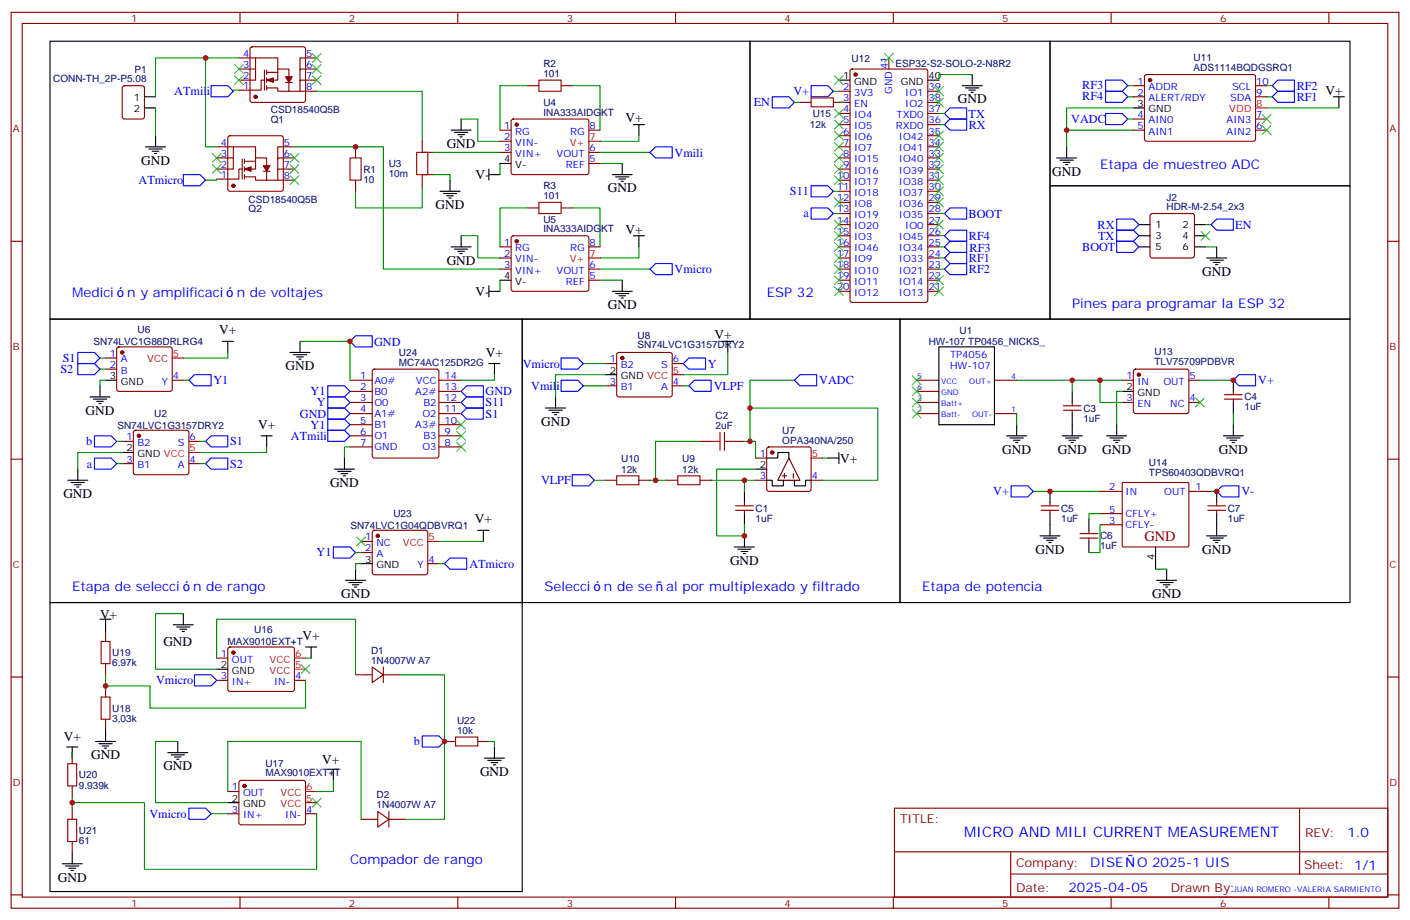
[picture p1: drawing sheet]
<svg xmlns="http://www.w3.org/2000/svg" width="448mm" height="292mm" viewBox="0 0 448 292" stroke-linecap="round" stroke-linejoin="round" font-family="sans-serif">
<g fill="none" stroke="#870000" stroke-width=".35">
<path d="M3.5 3.9h440.6v284.4h-440.6zM7.1 7.4h433.5v277.3h-433.5zM75.8 18.4h5.3M76.2 3.9v3.5M79.6 15.1l.5-.2h16.2l.5 .2 .2 .5v16.2l-.2 .5-.5 .2h-16.2l-.5-.2-.2-.5v-16.2zM100.5 18.4h-5.3v3.9M145.3 3.9v3.5M214.5 3.9v3.5M282.2 18.4v3.5M283.6 3.9v3.5M352.8 3.9v3.5M421.9 3.9v3.5"/>
<path d="M39 27.4l.5-.2h5.7l.6 .4 .1 9.5-.5 .6-5.9 .1-.6-.5-.1-9.4zM75.8 21.9h5.3M84 25.4h-1.1v3.2h-7.1M84 22.3v6.3M84.7 23h3.5M84.7 22.3v1.4M84.7 24.7v1.4M84.7 27.2v1.4M88.2 21.9v-3.5h-7.1v7h-5.3M90.7 26.1h2.1M91.7 26.1v2.9h-3.5v-1.1h-3.5M91.7 24.4v-2.5h-3.5v3.5h-3.5"/>
<path d="M91.7 29h8.8M100.5 25.4h-5.3v3.6M100.5 21.9h-5.3v3.9M162.5 38l.5-.2h23.3l.5 .2 .2 .5-.1 16.5-.6 .4h-23.6l-.4-.7v-16.2zM167.6 27.2h3.5M178.2 27.2h3.5M254 32.5h3.5M264.6 32.5h5.3M266.3 29h3.6M266.3 36h3.6M266.3 39.5h3.6M270.1 22.1l.5-.2h23.3l.6 .4 .1 73-.5 .6-23.5 .1-.7-.5v-72.9z"/>
<path d="M294.6 29h3.5M294.6 32.5h3.5M294.6 36h3.5M294.6 39.5h3.5M359.8 27.2h3.6M359.8 30.7h3.6M359.8 37.8h3.6M363.6 23.9l.5-.2h34.1l.4 .7v20l-.7 .4h-34.1l-.4-.7v-19.7zM398.6 27.2h3.6M398.6 30.7h3.6M398.6 37.8h3.6M68.8 50.1h5.3"/>
<path d="M68.8 46.6h5.3M72.6 43.3l.4-.2h16.3l.5 .2 .2 .5v16.2l-.3 .5-.4 .2h-16.3l-.5-.2-.2-.5v-16.2zM76.9 53.7h-1.1v3.1h-7M76.9 50.5v6.3M77.6 51.2h3.5M77.6 50.5v1.4M77.6 53v1.4M77.6 55.4v1.4M81.1 50.1v-3.5h-7v7.1h-5.3M83.6 54.4h2.1M84.7 54.4v2.8h-3.6v-1.1h-3.5M84.7 52.6v-2.5h-3.6v3.6h-3.5"/>
<path d="M84.7 57.2h8.8M93.5 53.7h-5.3v3.5M93.5 50.1h-5.3v3.9M93.5 46.6h-5.3v3.9M112.9 46.6v3.5M112.9 57.2v3.5M134.1 44.8v3.6h3.5M137.6 55.4h-3.5v3.5M158.7 48.4h3.6M158.7 41.3h3.6M158.7 44.8h3.6M187 48.4h3.5"/>
<path d="M187 41.3h3.5M187 51.9h3.5M266.3 53.7h3.6M266.3 50.1h3.6M266.3 46.6h3.6M266.3 57.2h3.6M266.3 43.1h3.6M294.6 53.7h3.5M294.6 50.1h3.5M294.6 46.6h3.5M294.6 57.2h3.5M294.6 43.1h3.5"/>
<path d="M359.8 41.3h3.6M398.6 41.3h3.6M3.5 76.6h3.6M158.7 78.4h3.6M162.5 75l.5-.2h23.3l.5 .2 .2 .5-.1 16.5-.6 .5-23.6-.1-.4-.6v-16.3zM167.6 66h3.5M178.2 66h3.5M187 78.4h3.5M266.3 78.4h3.6M266.3 60.7h3.6M266.3 64.2h3.6M266.3 67.8h3.6"/>
<path d="M266.3 71.3h3.6M266.3 74.8h3.6M294.6 78.4h3.5M294.6 60.7h3.5M294.6 64.2h3.5M294.6 67.8h3.5M294.6 71.3h3.5M294.6 74.8h3.5M365.4 68l.4-.2h12.7l.5 .2 .2 .5v12.7l-.2 .5-.5 .2h-12.7l-.5-.3-.2-.4v-12.7zM440.6 76.6h3.5M158.7 81.9h3.6M158.7 85.4h3.6"/>
<path d="M187 85.4h3.5M187 88.9h3.5M266.3 81.9h3.6M266.3 85.4h3.6M266.3 88.9h3.6M266.3 92.5h3.6M294.6 81.9h3.5M294.6 85.4h3.5M294.6 88.9h3.5M294.6 92.5h3.5M33.5 117.2h3.5M33.5 113.6h3.5"/>
<path d="M37.3 110.3l.4-.2h16.3l.5 .2 .2 .5v12.7l-.3 .5-.4 .2h-16.3l-.5-.2-.2-.5v-12.7zM118.4 117.4l.5-.2h19.7l.5 .2 .2 .5v26.8l-.2 .5-.5 .2h-19.7l-.5-.3-.2-.4v-26.8zM192.3 115.4h3.5M196 112.1l.5-.2h16.2l.5 .2 .2 .5v12.7l-.2 .5-.5 .2h-16.2l-.5-.3-.2-.4v-12.7zM213.4 115.4h3.6M360.1 117.4l.4-.2h16.3l.5 .2 .2 .5v12.7l-.3 .5-.4 .2h-16.3l-.5-.3-.2-.4v-12.7zM42.6 136.8l.4-.2h16.3l.5 .2 .2 .5v12.7l-.3 .5-.4 .2h-16.3l-.5-.3-.2-.4v-12.7zM54.7 120.7h3.5M111.1 120.7h7.1M111.1 124.2h7.1M111.1 131.3h7.1M111.1 127.7h7.1"/>
<path d="M111.1 134.8h7.1M111.1 138.3h7.1M139.3 120.7h7.1M139.3 124.2h7.1M139.3 131.3h7.1M139.3 127.7h7.1M139.3 134.8h7.1M139.3 138.3h7.1M192.3 122.4h3.5M213.4 122.4h3.6M291 120.7h7.1M291 124.2h7.1"/>
<path d="M291 131.3h7.1M291 127.7h7.1M315.7 120.7h7.1M315.7 131.3h7.1M337.6 130.2h5.7M337.6 128.8h5.7M340.4 127.7v1.1M340.4 130.2v1.1M356.3 120.7h3.5M356.3 127.7h3.5M377.5 120.7h3.5M377.5 127.7h3.5"/>
<path d="M388.8 126.7h5.6M388.8 125.3h5.6M391.6 124.2v1.1M391.6 126.7v1M3.5 145.7h3.6M38.8 140.1h3.5M38.8 147.1h3.5M60 140.1h3.5M60 147.1h3.5M111.1 141.9h7.1M139.3 141.9h7.1M192.3 152.4h3.5"/>
<path d="M202.8 152.4h3.6M211.7 152.4h3.5M222.2 140.1h3.6M222.2 152.4h3.6M232.8 140.1h3.6M236.4 159.5v1M239.9 145.4h3.5M239.9 152.4h3.5M243.7 142.1l.4-.2h12.7l.5 .2 .2 .5v12.7l-.2 .5-.5 .2h-12.7l-.5-.3-.2-.4v-12.7zM257.5 152.4h3.6M333.4 159.5v1M349.2 156h7.1"/>
<path d="M356.4 153.3l.3-.2 20.6 .1 .2 .3-.1 19.9-.3 .2-20.6-.1-.2-.3zM377.5 156h7M386.3 159.5v1M440.6 145.7h3.5M114.7 171.8h3.5M114.7 175.4h3.5M118.4 168.5l.5-.2h16.2l.5 .2 .2 .5v12.7l-.2 .5-.5 .2h-16.2l-.5-.2-.2-.5v-12.7zM135.8 178.9h3.5M233.5 162h5.7M233.5 160.5h5.7M236.4 162v1M330.6 162h5.6"/>
<path d="M330.6 160.5h5.6M333.4 162v1M342.9 170.8h5.6M342.9 169.4h5.6M345.7 168.3v1.1M345.7 170.8v1M349.2 166.5h7.1M349.2 163h7.1M383.5 162h5.6M383.5 160.5h5.6M386.3 162v1M3.5 214.9h3.6"/>
<path d="M33.5 200.1v3.5M33.5 210.6v3.6M33.5 217.7v3.5M68.8 208.9h3.5M68.8 215.9h3.5M72.6 205.6l.4-.2h20.1l.4 .7-.1 12.9-.6 .5-20-.1-.5-.6v-12.7zM93.5 215.9h3.5M112.9 214.2h5.3M118.2 211.7l3.5 2.5-3.5 2.4zM121.7 214.2h5.3M121.7 211.7v4.9M440.6 214.9h3.5"/>
<path d="M22.9 238.9v3.5M33.5 228.3v3.5M141.1 235.3h3.5M151.7 235.3h3.5M22.9 249.4v3.6M22.9 256.5v3.5M72.3 251.2h3.5M72.3 258.3h3.5M76.1 247.9l.5-.2h20l.4 .7-.1 13-.6 .4-20-.1-.5-.6v-12.7zM97 258.3h3.5M119.9 257.6l3.6 2.4-3.6 2.5zM123.5 257.6v4.9"/>
<path d="M284 256.5h156.6v28.2h-156.6zM412.6 256.5v20.9M22.9 267.1v3.5M114.7 260h5.2M123.5 260h5.3M284 270.4h156.5M320.9 277.4h119.6M320.9 270.4v14.1M3.5 284h3.6M76.2 284.7v3.6M145.3 284.7v3.6M214.5 284.7v3.6"/>
<path d="M283.6 284.7v3.6M352.8 284.7v3.6M421.9 284.7v3.6M440.6 284h3.5"/>
</g>
<g fill="#870000" stroke="#870000" stroke-width=".35">
<path d="M84.7 25.4l2.1-.7v1.4z"/>
<path d="M90.7 24.4h2.1l-1.1 1.7z"/>
<path d="M77.6 53.7l2.1-.7v1.4z"/>
<path d="M83.6 52.6h2.1l-1 1.8z"/>
<circle cx="81.1" cy="30.7" r=".53"/>
<circle cx="74.1" cy="58.9" r=".53"/>
<circle cx="164" cy="39.5" r=".53"/>
<circle cx="164" cy="76.6" r=".53"/>
<circle cx="38.8" cy="111.9" r=".53"/>
<circle cx="197.6" cy="113.6" r=".53"/>
<circle cx="44.1" cy="138.3" r=".53"/>
<circle cx="245.2" cy="143.6" r=".53"/>
<circle cx="365.1" cy="25.4" r=".53"/>
<circle cx="271.6" cy="23.7" r=".53"/>
<circle cx="361.6" cy="118.9" r=".53"/>
<circle cx="74.1" cy="207.1" r=".53"/>
<circle cx="77.6" cy="249.4" r=".53"/>
<circle cx="119.9" cy="170.1" r=".53"/>
</g>
<g fill="none" stroke="#a10000" stroke-width=".35">
<path d="M171.1 25.4h7.1v3.6h-7.1zM257.5 31.1h7.1v2.8h-7.1zM111.1 50.1h3.6v7.1h-3.6zM132.3 48.4h3.5v7h-3.5zM171.1 64.2h7.1v3.6h-7.1zM228.6 137.3v5.6M230 137.3v5.6M195.8 151h7v2.8h-7zM215.2 151h7v2.8h-7zM225.8 140.1h2.8M230 140.1h2.8M32.1 203.6h2.8v7h-2.8z"/>
<path d="M32.1 221.2h2.8v7.1h-2.8zM144.6 233.9h7.1v2.8h-7.1zM21.5 242.4h2.8v7h-2.8zM21.5 260h2.8v7.1h-2.8z"/>
</g>
<g fill="none" stroke="#008700" stroke-width=".35">
<path d="M65.3 18.4h-15.9v12.3M75.8 18.4h-10.5v28.2h3.5M49.4 34.3v8.8M75.8 28.6h-1.7v.4M100.5 29h33.6v15.8M146.4 37.8h5.3v7h7M167.6 27.2h-8.9v14.1M181.7 27.2h8.8v14.1M252.2 32.5h1.8M264.6 29h1.7M266.3 32.5h1.8M298.1 36h1.8"/>
<path d="M298.1 39.5h1.8M308.7 23.7h-10.6v1.7M358.1 37.8h1.7M358.1 30.7h1.7M358.1 27.2h1.7M359.8 34.3h-21.1v12.3M402.2 30.7h1.7M402.2 27.2h1.7M402.2 34.3h22.9M68.8 56.8v.4h-3.5M93.5 46.6h28.2v38.8h37M134.1 58.9v7.1h-21.2v-5.3"/>
<path d="M137.6 55.4h5.3v1.8M137.6 48.4h21.1M158.7 51.9v3.5M190.5 48.4h15.9M190.5 51.9h7.1M202.8 43.1v1.7h-12.3M338.7 41.3h21.1M146.4 74.8h5.3v7.1h7M167.6 66h-8.9v12.4M181.7 66h8.8v12.4M202.8 78.4v3.5h-12.3M264.6 67.8h1.7"/>
<path d="M264.6 60.7h1.7M298.1 78.4h1.8M298.1 74.8h1.8M298.1 67.8h1.8M382.8 78.4h3.5M382.8 71.3h1.7M158.7 88.9v3.6M190.5 88.9h7.1M190.5 85.4h15.9M298.1 85.4h1.8M298.1 81.9h1.8M31.7 117.2h1.8"/>
<path d="M31.7 113.6h1.8M72.3 111.9v1.7h-14.1M95.2 108.3h15.9v12.4M157 118.9v1.8h-10.6M185.2 115.4h7.1M192.3 118.9h-15.9v7.1M231.1 111.9v7h-14.1M33.5 120.7h-1.8v1.7M58.2 120.7h1.8M185.2 122.4h7.1M217 122.4h1.7M252.2 120.7h-14.1v8.8"/>
<path d="M322.8 120.7h17.6M322.8 131.3v3.5M349.2 120.7h-8.8v3.5M356.3 120.7h-7.1v7h7.1M356.3 124.2h-1.8v10.6M381 120.7h10.6M391.6 131.3v3.5M37 147.1h1.8M37 140.1h1.8M38.8 143.6h-14.1v5.3M63.5 147.1h1.8M63.5 140.1h1.8"/>
<path d="M84.7 141.9v1.7h-21.2M111.1 141.9h-1.7v3.5M188.7 152.4h3.6M206.4 152.4h5.3M222.2 140.1h-14.1v12.3M225.8 152.4h14.1M236.4 140.1h3.5v5.3M236.4 152.4v3.6M238.1 140.1v-10.6h40.6v22.9h-17.6M239.9 148.9h-12.4v21.2h8.9v-3.6M261.1 145.4h1.7M328.1 156h21.1"/>
<path d="M384.5 156h1.8M112.9 175.4h1.8M114.7 178.9h-1.8v1.8M139.3 178.9h1.8M139.3 171.8h14.2M349.2 163h-3.5v1.8M349.2 166.5v8.9h-3.5M58.2 194.8h-8.8v17.6h19.4M366.9 180.7h3.5M33.5 214.2v3.5h14.1v7.1h49.4v-8.9M68.8 208.9v-12.4h44.1v17.7M97 208.9h1.8"/>
<path d="M127 214.2h14.1v45.8h-12.3M22.9 238.9v1.7M56.4 235.3h-7v19.4h22.9M155.2 235.3h1.8v1.8M22.9 254.7h23v21.2h54.6v-17.6M22.9 253v3.5M67 258.3h5.3M72.3 251.2v-15.9h42.4v24.7M105.8 247.7v3.5h-5.3"/>
</g>
<g fill="none" stroke="#000" stroke-width=".35">
<path d="M15.9 13.1h222.2v88.2h-222.2zM238.1 13.1h95.3v88.2h-95.3zM333.4 13.1h95.2v45.8h-95.2zM45.9 30.7h3.5M45.9 34.3h3.5M146.4 37.8v3.5M201.1 39.5h3.5M202.8 39.5v3.6M266.3 25.4h3.6M294.6 25.4h3.5M305.5 27.2h6.4M306.6 27.9h4.2"/>
<path d="M307.6 28.6h2.1M308.3 29.3h.7M308.7 23.7v3.5M359.8 34.3h3.6M423.3 30.7h3.6M425.1 30.7v3.6M46.2 46.6h6.4M47.3 47.3h4.2M48.3 48h2.1M49 48.7h.7M49.4 43.1v3.5M142.9 57.2v3.5"/>
<path d="M143.2 41.3h6.4M144.3 42h4.2M145.3 42.7h2.2M146 43.4h.8M155.2 55.4h3.5M155.2 53.7v3.5M158.7 51.9h3.6M194.4 55.4h6.3M195.4 56.1h4.3M196.5 56.8h2.1M197.2 57.5h.7M197.6 51.9v3.5"/>
<path d="M333.4 58.9h95.2v42.4h-95.2zM335.5 50.1h6.3M336.5 50.8h4.3M337.6 51.5h2.1M338.3 52.2h.7M338.7 46.6v3.5M139.7 60.7h6.3M140.8 61.4h4.2M141.8 62.1h2.1M142.5 62.8h.7M143.2 78.4h6.4M144.3 79.1h4.2"/>
<path d="M145.3 79.8h2.2M146.4 74.8v3.6M201.1 74.8h3.5M202.8 74.8v3.6M361.6 78.4h3.5M361.6 74.8h3.5M361.6 71.3h3.5M379.2 78.4h3.6M379.2 74.8h3.6M379.2 71.3h3.6M386.3 78.4v3.5M146 80.5h.8"/>
<path d="M155.2 92.5h3.5M155.2 90.7v3.5M158.7 88.9h3.6M194.4 92.5h6.3M195.4 93.2h4.3M196.5 93.9h2.1M197.2 94.6h.7M197.6 88.9v3.6M383.1 81.9h6.4M384.2 82.6h4.2M385.2 83.3h2.1M385.9 84h.7"/>
<path d="M15.9 101.3h149.9v89.9h-149.9zM70.6 108.3h3.5M72.3 108.3v3.6M92.1 111.9h6.3M93.1 112.6h4.3M94.2 113.3h2.1M94.9 114h.7M95.2 108.3v3.6M155.2 115.4h3.5M157 115.4v3.5M165.8 101.3h120v89.9h-120zM192.3 118.9h3.5"/>
<path d="M229.3 108.3h3.5M231.1 108.3v3.6M285.8 101.3h142.8v89.9h-142.8zM298.1 110.1h17.6v24.7h-17.6zM28.6 126h6.3M29.6 126.7h4.3M30.7 127.4h2.1M31.4 128.1h.7M31.7 122.4v3.6M33.5 120.7h3.5M82.9 138.3h3.5M84.7 138.3v3.6"/>
<path d="M173.2 129.5h6.4M174.3 130.2h4.2M175.3 130.9h2.1M176 131.6h.7M176.4 126v3.5M319.6 138.3h6.4M320.7 139h4.2M321.7 139.7h2.1M322.8 134.8v3.5M337.3 138.3h6.3M338.3 139h4.2M339.4 139.7h2.1"/>
<path d="M340.4 124.2v3.5M340.4 131.3v7M351.4 138.3h6.3M352.4 139h4.3M353.5 139.7h2.1M354.5 134.8v3.5M356.3 124.2h3.5M388.4 138.3h6.4M389.5 139h4.2M390.5 139.7h2.1M391.6 120.7v3.5M391.6 127.7v3.6"/>
<path d="M391.6 134.8v3.5M21.5 152.4h6.4M22.6 153.1h4.2M23.6 153.8h2.2M24.3 154.6h.7M24.7 148.9v3.5M38.8 143.6h3.5M106.2 148.9h6.3M107.2 149.6h4.3M108.3 150.3h2.1M109 151h.7M109.4 145.4v3.5"/>
<path d="M236.4 156v3.5M239.9 148.9h3.5M243.4 145.4h3.5v-1.8h3.6v1.8M243.4 152.4h1.8v1.8h3.5v-1.8M252.2 152.4v1.8h3.6v-1.8h1.7M262.8 145.4h3.5M266.3 143.6v3.5M322.4 140.4h.7M333.4 156v3.5M340.1 140.4h.7M354.2 140.4h.7M386.3 156v3.5"/>
<path d="M391.2 140.4h.7M114.7 178.9h3.5M151.7 168.3h3.5M153.5 168.3v3.5M233.2 173.6h6.3M234.2 174.3h4.3M235.3 175h2.1M236 175.7h.7M236.4 163v3.5M236.4 170.1v3.5M330.2 170.1h6.3M331.3 170.8h4.2"/>
<path d="M332.3 171.5h2.1M333 172.2h.7M333.4 163v7.1M345.7 164.8v3.5M345.7 171.8v3.6M366.9 173.6v7.1M383.1 170.1h6.4M384.2 170.8h4.2M385.2 171.5h2.1M385.9 172.2h.7M386.3 163v7.1M15.9 191.2h149.9v91.8h-149.9z"/>
<path d="M31.7 196.5h3.6M33.5 196.5v3.6M55 198.3h6.4M56.1 199h4.2M57.1 199.7h2.2M58.2 194.8v3.5M109.7 184.2h6.4M110.8 184.9h4.2M111.8 185.6h2.1M112.5 186.3h.7M112.9 180.7v3.5M367.2 184.2h6.4"/>
<path d="M368.3 184.9h4.2M369.4 185.6h2.1M370.1 186.3h.7M370.4 180.7v3.5M57.9 200.4h.7M68.8 212.4h3.5M97 205.4h3.5M98.8 205.4v3.5M21.2 237.1h3.5M22.9 237.1v3.5M30.3 235.3h6.4M31.4 236h4.2"/>
<path d="M32.5 236.7h2.1M33.2 237.5h.7M33.5 231.8v3.5M53.3 238.9h6.3M54.3 239.6h4.3M56.4 235.3v3.6M157 237.1v3.5M55.4 240.3h2.1M56.1 241h.7M72.3 254.7h3.5M104.1 244.2h3.5M105.8 244.2v3.5"/>
<path d="M153.8 240.6h6.4M154.9 241.3h4.2M155.9 242h2.1M156.6 242.7h.7M19.8 274.1h6.3M20.8 274.8h4.2M21.9 275.6h2.1M22.6 276.3h.7M22.9 270.6v3.5"/>
</g>
<g fill="none" stroke="#3c3" stroke-width=".35">
<path d="M99.1 17l2.9 2.8M102 17l-2.9 2.8M280.8 17l2.8 2.8M283.6 17l-2.8 2.8M74.4 20.5l2.9 2.8M74.4 24l2.9 2.8M77.3 20.5l-2.9 2.8M77.3 24l-2.9 2.8M99.1 24l2.9 2.8M99.1 20.5l2.9 2.8M102 20.5l-2.9 2.8M102 24l-2.9 2.8"/>
<path d="M264.9 38.1l2.9 2.9M264.9 34.6l2.9 2.8M264.9 24l2.9 2.8M267.8 38.1l-2.9 2.9M267.8 34.6l-2.9 2.8M267.8 24l-2.9 2.8M296.7 27.6l2.8 2.8M296.7 31.1l2.8 2.8M299.5 27.6l-2.8 2.8M299.5 31.1l-2.8 2.8M400.8 36.4l2.8 2.8M400.8 39.9l2.8 2.8"/>
<path d="M403.6 36.4l-2.8 2.8M403.6 39.9l-2.8 2.8M67.4 48.7l2.8 2.8M67.4 52.2l2.8 2.9M70.2 48.7l-2.8 2.8M70.2 52.2l-2.8 2.9M92.1 48.7l2.8 2.8M92.1 52.2l2.8 2.9M92.1 55.8l2.8 2.8M94.9 48.7l-2.8 2.8M94.9 52.2l-2.8 2.9M94.9 55.8l-2.8 2.8"/>
<path d="M264.9 55.8l2.9 2.8M264.9 52.2l2.9 2.9M264.9 48.7l2.9 2.8M264.9 45.2l2.9 2.8M264.9 41.7l2.9 2.8M267.8 55.8l-2.9 2.8M267.8 52.2l-2.9 2.9M267.8 48.7l-2.9 2.8M267.8 45.2l-2.9 2.8M267.8 41.7l-2.9 2.8M296.7 41.7l2.8 2.8M296.7 45.2l2.8 2.8"/>
<path d="M296.7 48.7l2.8 2.8M296.7 52.2l2.8 2.9M296.7 55.8l2.8 2.8M296.7 59.3l2.8 2.8M299.5 41.7l-2.8 2.8M299.5 45.2l-2.8 2.8M299.5 48.7l-2.8 2.8M299.5 52.2l-2.8 2.9M299.5 55.8l-2.8 2.8M299.5 59.3l-2.8 2.8M264.9 76.9l2.9 2.9M264.9 73.4l2.9 2.8"/>
<path d="M264.9 69.9l2.9 2.8M264.9 62.8l2.9 2.9M267.8 62.8l-2.9 2.9M267.8 73.4l-2.9 2.8M267.8 76.9l-2.9 2.9M267.8 69.9l-2.9 2.8M296.7 62.8l2.8 2.9M296.7 69.9l2.8 2.8M299.5 62.8l-2.8 2.9M299.5 69.9l-2.8 2.8M381.4 73.4l2.8 2.8M384.2 73.4l-2.8 2.8"/>
<path d="M264.9 91.1l2.9 2.8M264.9 87.5l2.9 2.8M264.9 84l2.9 2.8M264.9 80.5l2.9 2.8M267.8 84l-2.9 2.8M267.8 87.5l-2.9 2.8M267.8 91.1l-2.9 2.8M267.8 80.5l-2.9 2.8M296.7 87.5l2.8 2.8M296.7 91.1l2.8 2.8M299.5 87.5l-2.8 2.8M299.5 91.1l-2.8 2.8"/>
<path d="M289.6 119.3l2.9 2.8M292.5 119.3l-2.9 2.8M145 133.4l2.8 2.8M145 136.9l2.8 2.8M147.8 133.4l-2.8 2.8M147.8 136.9l-2.8 2.8M289.6 122.8l2.9 2.8M289.6 126.3l2.9 2.9M289.6 129.9l2.9 2.8M292.5 122.8l-2.9 2.8M292.5 126.3l-2.9 2.9M292.5 129.9l-2.9 2.8"/>
<path d="M379.6 126.3l2.8 2.9M382.4 126.3l-2.8 2.9M145 140.4l2.8 2.9M147.8 140.4l-2.8 2.9M113.2 170.4l2.9 2.8M116.1 170.4l-2.9 2.8M95.6 211l2.8 2.8M98.4 211l-2.8 2.8M99.1 253.3l2.9 2.9M102 253.3l-2.9 2.9"/>
</g>
<path d="M398.6 34.3h3.6M187 44.8h3.5M187 81.9h3.5M54.7 113.6h3.5M213.4 118.9h3.6M60 143.6h3.5M257.5 145.4h3.6M135.8 171.8h3.5M93.5 212.4h3.5M93.5 208.9h3.5M97 254.7h3.5M97 251.2h3.5" fill="none" stroke="#f00" stroke-width=".35"/>
<g fill="none" stroke="#00f" stroke-width=".35">
<path d="M67 27.2h5.3l1.8 1.8-1.8 1.7h-5.3zM245.2 30.7h5.3l1.7 1.8-1.7 1.8h-5.3zM257.5 27.2h5.3l1.8 1.8-1.8 1.7h-5.3zM299.9 36l1.7-1.7h5.3v3.5h-5.3zM299.9 39.5l1.7-1.7h5.3v3.5h-5.3zM351 36h5.3l1.8 1.8-1.8 1.7h-5.3zM351 25.4h5.3l1.8 1.8-1.8 1.8h-5.3zM351 29h5.3l1.8 1.7-1.8 1.8h-5.3zM405.7 29h5.3v3.5h-5.3l-1.8-1.8zM405.7 25.4h5.3v3.6h-5.3l-1.8-1.8zM58.2 55.4h5.3l1.8 1.8-1.8 1.7h-5.3zM206.4 48.4l1.7-1.8h5.3v3.5h-5.3z"/>
<path d="M257.5 58.9h5.3l1.8 1.8-1.8 1.8h-5.3zM257.5 66h5.3l1.8 1.8-1.8 1.7h-5.3zM299.9 78.4l1.7-1.8h5.3v3.5h-5.3zM299.9 74.8l1.7-1.7h5.3v3.5h-5.3zM299.9 67.8l1.7-1.8h5.3v3.5h-5.3zM354.5 69.5h5.3l1.8 1.8-1.8 1.8h-5.3zM354.5 73.1h5.3l1.8 1.7-1.8 1.8h-5.3zM354.5 76.6h5.3l1.8 1.8-1.8 1.7h-5.3zM384.5 71.3l1.8-1.8h5.3v3.6h-5.3zM208.1 83.6h5.3v3.6h-5.3l-1.7-1.8zM299.9 81.9l1.7-1.8h5.3v3.5h-5.3zM299.9 85.4l1.7-1.8h5.3v3.6h-5.3z"/>
<path d="M24.7 115.4h5.3l1.7 1.8-1.7 1.7h-5.3zM24.7 111.9h5.3l1.7 1.7-1.7 1.8h-5.3zM111.1 108.3l1.8-1.7h5.3v3.5h-5.3zM178.2 113.6h5.2l1.8 1.8-1.8 1.8h-5.2zM217 115.4l1.7-1.8h5.3v3.6h-5.3zM30 138.3h5.3l1.7 1.8-1.7 1.8h-5.3zM60 120.7l1.7-1.8h5.3v3.5h-5.3zM104.1 122.4h5.3l1.7 1.8-1.7 1.8h-5.3zM104.1 126h5.3l1.7 1.7-1.7 1.8h-5.3zM104.1 129.5h5.3l1.7 1.8-1.7 1.7h-5.3zM104.1 133h5.3l1.7 1.8-1.7 1.8h-5.3zM104.1 136.6h5.3l1.7 1.7-1.7 1.8h-5.3z"/>
<path d="M146.4 131.3l1.8-1.8h5.3v3.5h-5.3zM146.4 124.2l1.8-1.8h5.3v3.6h-5.3zM148.2 126h5.3v3.5h-5.3l-1.8-1.8zM178.2 120.7h5.2l1.8 1.7-1.8 1.8h-5.2zM218.7 122.4l1.8-1.7h5.3v3.5h-5.3zM252.2 120.7l1.8-1.8h5.3v3.5h-5.3zM391.6 120.7l1.7-1.8h5.3v3.5h-5.3zM30 145.4h5.3l1.7 1.7-1.7 1.8h-5.3zM65.3 140.1l1.7-1.8h5.3v3.6h-5.3zM65.3 147.1l1.7-1.7h5.3v3.5h-5.3zM181.7 150.7h5.3l1.7 1.7-1.7 1.8h-5.3zM321 154.2h5.3l1.8 1.8-1.8 1.7h-5.3z"/>
<path d="M386.3 156l1.8-1.8h5.2v3.5h-5.2zM105.8 173.6h5.3l1.8 1.8-1.8 1.7h-5.3zM141.1 178.9l1.8-1.8h5.3v3.6h-5.3zM61.7 214.2h5.3l1.8 1.7-1.8 1.8h-5.3zM134.1 233.6h5.2l1.8 1.7-1.8 1.8h-5.2zM60 256.5h5.3l1.7 1.8-1.7 1.7h-5.3z"/>
</g>
<path d="M248.4 151h1.4M249.1 150.3v1.4M250.5 145.4l3.5 7h-7.1zM251.9 150.3v1.4" fill="none" stroke="#600" stroke-width=".35"/>
<g fill="#c00">
<circle cx="65.3" cy="18.4" r=".88"/>
<circle cx="236.4" cy="152.4" r=".88"/>
<circle cx="238.1" cy="140.1" r=".88"/>
<circle cx="238.1" cy="129.5" r=".88"/>
<circle cx="338.7" cy="41.3" r=".88"/>
<circle cx="208.1" cy="152.4" r=".88"/>
<circle cx="340.4" cy="120.7" r=".88"/>
<circle cx="391.6" cy="120.7" r=".88"/>
<circle cx="236.4" cy="170.1" r=".88"/>
<circle cx="333.4" cy="156" r=".88"/>
<circle cx="386.3" cy="156" r=".88"/>
<circle cx="112.9" cy="46.6" r=".88"/>
<circle cx="349.3" cy="120.7" r=".88"/>
<circle cx="22.9" cy="254.7" r=".88"/>
<circle cx="33.5" cy="217.7" r=".88"/>
<circle cx="111.1" cy="108.3" r=".88"/>
<circle cx="141.1" cy="235.3" r=".88"/>
</g>
<text font-size="4.6" fill="#800" x="363.4" y="171.8">GND</text>
<text font-size="4.6" fill="#00f" x="306.1" y="265.5">MICRO AND MILI CURRENT MEASUREMENT</text>
<g font-size="4.2">
<text x="304.1" y="32.8">GND</text>
<text x="420.9" y="30">V+</text>
<text x="198.6" y="38.8">V+</text>
<text x="141.8" y="47">GND</text>
<text x="44.8" y="52.2">GND</text>
<text x="151" y="56.8">V-</text>
<text x="334.1" y="55.8">GND</text>
<text x="193" y="61.1">GND</text>
<text x="138.3" y="66.4">GND</text>
<text x="198.6" y="74.1">V+</text>
<text x="141.8" y="84">GND</text>
<text x="381.7" y="87.5">GND</text>
<text x="151" y="93.9">V-</text>
<text x="193" y="98.1">GND</text>
<text x="69.6" y="106.1">V+</text>
<text x="226.8" y="107.6">V+</text>
<text x="154.3" y="113.2">V+</text>
<text x="90.7" y="117.5">GND</text>
<text x="27.2" y="131.6">GND</text>
<text x="82" y="136.1">V+</text>
<text x="171.8" y="135.1">GND</text>
<text x="318.2" y="144">GND</text>
<text x="335.8" y="144">GND</text>
<text x="350" y="144">GND</text>
<text x="387" y="144">GND</text>
<text x="266.7" y="146.8">V+</text>
<text x="104.8" y="154.6">GND</text>
<text x="20.1" y="158.1">GND</text>
<text x="150.8" y="166.1">V+</text>
<text x="231.8" y="179.2">GND</text>
<text x="328.8" y="175.7">GND</text>
<text x="381.7" y="175.7">GND</text>
<text x="108.3" y="189.8">GND</text>
<text x="365.8" y="189.8">GND</text>
<text x="31.7" y="196.5">V+</text>
<text x="96.1" y="203.2">V+</text>
<text x="51.9" y="205.1">GND</text>
<text x="20.3" y="235.1">V+</text>
<text x="28.9" y="241">GND</text>
<text x="51.9" y="244.5">GND</text>
<text x="102.3" y="242.4">V+</text>
<text x="152.4" y="246.3">GND</text>
<text x="18.3" y="279.8">GND</text>
</g>
<g font-size="4.2" fill="#00f">
<text x="349.2" y="53.7">Etapa de muestreo ADC</text>
<text x="22.9" y="94.2">Medici</text>
<text x="40.4" y="94.2">n y amplificaci</text>
<text x="75.1" y="94.2">n de voltajes</text>
<text x="243.4" y="94.2">ESP 32</text>
<text x="340.4" y="97.8">Pines para programar la ESP 32</text>
<text x="22.9" y="187.7">Etapa de selecci</text>
<text x="61.3" y="187.7">n de rango</text>
<text x="172.9" y="187.7">Selecci</text>
<text x="191.7" y="187.7">n de se</text>
<text x="211.5" y="187.7">al por multiplexado y filtrado</text>
<text x="292.8" y="187.7">Etapa de potencia</text>
<text x="427.8" y="265.8">1.0</text>
<text x="111.1" y="274.1">Compador de rango</text>
<text x="346.2" y="275.3">DISE</text>
<text x="361" y="275.3">O 2025-1 UIS</text>
<text x="339.2" y="283.1">2025-04-05</text>
</g>
<g font-size="3.9" fill="#00f">
<text x="343.6" y="28.3">RF3</text>
<text x="411.7" y="28.5">RF2</text>
<text x="55.3" y="30.2">ATmili</text>
<text x="239.3" y="33.7">EN</text>
<text x="251.9" y="30.1">V+</text>
<text x="343.6" y="31.8">RF4</text>
<text x="411.7" y="32">RF1</text>
<text x="307.5" y="37.4">TX</text>
<text x="307.6" y="40.8">RX</text>
<text x="340.1" y="39.1">VADC</text>
<text x="214.2" y="49.7">Vmili</text>
<text x="44" y="58.4">ATmicro</text>
<text x="250.8" y="62">S11</text>
<text x="255.1" y="69">a</text>
<text x="307.5" y="69">BOOT</text>
<text x="307.6" y="76.1">RF4</text>
<text x="348.5" y="72.5">RX</text>
<text x="348.7" y="76.1">TX</text>
<text x="392.2" y="72.6">EN</text>
<text x="307.6" y="83.1">RF1</text>
<text x="307.8" y="79.9">RF3</text>
<text x="343.6" y="79.6">BOOT</text>
<text x="214.2" y="86.8">Vmicro</text>
<text x="307.6" y="86.7">RF2</text>
<text x="118.8" y="109.7">GND</text>
<text x="19.2" y="118.4">S2</text>
<text x="19.9" y="114.9">S1</text>
<text x="166" y="116.7">Vmicro</text>
<text x="224.7" y="116.7">Y</text>
<text x="67.7" y="121.9">Y1</text>
<text x="98.6" y="125.5">Y1</text>
<text x="154.2" y="125.5">GND</text>
<text x="168.7" y="123.7">Vmili</text>
<text x="226.6" y="123.7">VLPF</text>
<text x="260.1" y="122">VADC</text>
<text x="399.5" y="122">V+</text>
<text x="100.6" y="129">Y</text>
<text x="154.2" y="129">S11</text>
<text x="95.2" y="132.5">GND</text>
<text x="98.6" y="136.1">Y1</text>
<text x="154.2" y="132.5">S1</text>
<text x="27.3" y="141.4">b</text>
<text x="73" y="141.3">S1</text>
<text x="92.4" y="139.6">ATmili</text>
<text x="27.6" y="148.4">a</text>
<text x="73" y="148.4">S2</text>
<text x="171.8" y="153.7">VLPF</text>
<text x="315.4" y="157.2">V+</text>
<text x="394.2" y="157.2">V-</text>
<text x="100.5" y="176.6">Y1</text>
<text x="149" y="180.2">ATmicro</text>
<text x="49.5" y="217.2">Vmicro</text>
<text x="131.4" y="236.6">b</text>
<text x="47.4" y="259.5">Vmicro</text>
</g>
<g font-size="3.9" fill="#800">
<text x="285.8" y="261.1">TITLE:</text>
<text x="414.4" y="265.8">REV:</text>
<text x="322.7" y="275.3">Company:</text>
<text x="414" y="275.9">Sheet: 1/1</text>
<text x="322.7" y="283">Date:</text>
<text x="371.7" y="283.1">Drawn By:</text>
</g>
<g font-size="3.2" fill="#800">
<text x="41.6" y="6.9">1</text>
<text x="110.8" y="6.9">2</text>
<text x="179.9" y="6.9">3</text>
<text x="249.1" y="6.9">4</text>
<text x="318.2" y="6.9">5</text>
<text x="387.3" y="6.9">6</text>
<text x="4.1" y="42">A</text>
<text x="441.1" y="42">A</text>
<text x="4.1" y="111.2">B</text>
<text x="441.1" y="111.2">B</text>
<text x="4.1" y="180.3">C</text>
<text x="441.1" y="180.3">C</text>
<text x="4.1" y="249.4">D</text>
<text x="441.1" y="249.4">D</text>
<text x="41.6" y="287.7">1</text>
<text x="110.8" y="287.7">2</text>
<text x="179.9" y="287.7">3</text>
<text x="249.1" y="287.7">4</text>
<text x="318.2" y="287.7">5</text>
<text x="387.3" y="287.7">6</text>
</g>
<g font-size="3.2" fill="#000080">
<text x="42.7" y="23.1">P1</text>
<text x="172.5" y="21.3">R2</text>
<text x="270.4" y="19.6">U12</text>
<text x="284.4" y="21.4">ESP32-S2-SOLO-2-N8R2</text>
<text x="379" y="22.6">ADS1114BQDGSRQ1</text>
<text x="379" y="19.5">U11</text>
<text x="16.9" y="26.1">CONN-TH_2P-P5.08</text>
<text x="172.5" y="24.4">101</text>
<text x="172.5" y="33.6">U4</text>
<text x="86" y="36">CSD18540Q5B</text>
<text x="86" y="39.1">Q1</text>
<text x="172.5" y="36.7">INA333AIDGKT</text>
<text x="257.2" y="40.7">12k</text>
<text x="258" y="37.1">U15</text>
<text x="123.4" y="53.1">U3</text>
<text x="115.4" y="57.9">10</text>
<text x="115.4" y="54.9">R1</text>
<text x="123.4" y="56.2">10m</text>
<text x="78.9" y="64.3">CSD18540Q5B</text>
<text x="172.5" y="63.2">101</text>
<text x="172.5" y="60.1">R3</text>
<text x="370.4" y="63.7">J2</text>
<text x="78.9" y="67.4">Q2</text>
<text x="172.5" y="70.6">U5</text>
<text x="370.4" y="66.7">HDR-M-2.54_2x3</text>
<text x="172.5" y="73.7">INA333AIDGKT</text>
<text x="43.7" y="105.8">U6</text>
<text x="202.4" y="107.6">U8</text>
<text x="304.7" y="106.1">U1</text>
<text x="29.7" y="109.5">SN74LVC1G86DRLRG4</text>
<text x="126.7" y="112.9">U24</text>
<text x="202.4" y="110.6">SN74LVC1G3157DRY2</text>
<text x="294.9" y="109.5">HW-107 TP0456_NICKS_</text>
<text x="366.5" y="112.7">U13</text>
<text x="126.7" y="116">MC74AC125DR2G</text>
<text x="366.5" y="115.9">TLV75709PDBVR</text>
<text x="344" y="130.6">C3</text>
<text x="395.1" y="130.3">1uF</text>
<text x="395.1" y="127.1">C4</text>
<text x="37.3" y="136">SN74LVC1G3157DRY2</text>
<text x="49" y="132.3">U2</text>
<text x="227.2" y="136.2">2uF</text>
<text x="227.2" y="133.1">C2</text>
<text x="248.4" y="137.6">U7</text>
<text x="344" y="133.8">1uF</text>
<text x="248.4" y="140.8">OPA340NA/250</text>
<text x="197.2" y="150">12k</text>
<text x="197.2" y="146.8">U10</text>
<text x="216.6" y="150">12k</text>
<text x="216.6" y="146.8">U9</text>
<text x="364.8" y="148">U14</text>
<text x="364.8" y="151.2">TPS60403QDBVRQ1</text>
<text x="111.3" y="167.8">SN74LVC1G04QDBVRQ1</text>
<text x="124.9" y="164.1">U23</text>
<text x="239.9" y="165.6">1uF</text>
<text x="239.9" y="162.4">C1</text>
<text x="336.9" y="165.6">1uF</text>
<text x="336.9" y="162.4">C5</text>
<text x="389.8" y="165.6">1uF</text>
<text x="389.8" y="162.4">C7</text>
<text x="349.2" y="171.2">C6</text>
<text x="349.2" y="174.4">1uF</text>
<text x="80.7" y="201">U16</text>
<text x="35.6" y="208.3">U19</text>
<text x="72.3" y="204.7">MAX9010EXT+T</text>
<text x="117.8" y="207.4">D1</text>
<text x="35.6" y="211.5">6.97k</text>
<text x="117.8" y="210.6">1N4007W A7</text>
<text x="35.6" y="225.9">U18</text>
<text x="35.6" y="229.1">3,03k</text>
<text x="145.1" y="232.9">10k</text>
<text x="145.1" y="229.6">U22</text>
<text x="84.3" y="243.4">U17</text>
<text x="25" y="250.3">9.939k</text>
<text x="25" y="247.1">U20</text>
<text x="84.3" y="246.4">MAX9010EXT+T</text>
<text x="119.6" y="256.5">1N4007W A7</text>
<text x="119.6" y="253.3">D2</text>
<text x="25" y="267.9">61</text>
<text x="25" y="264.7">U21</text>
</g>
<g font-size="3.2" fill="#00f">
<text x="77.2" y="21.6">3</text>
<text x="77.2" y="18">4</text>
<text x="97.2" y="18">5</text>
<text x="97.2" y="21.6">6</text>
<text x="281.9" y="21.9" transform="rotate(-90 281.9 21.9)">41</text>
<text x="77.2" y="25.1">2</text>
<text x="77.2" y="28.3">1</text>
<text x="97.2" y="25.1">7</text>
<text x="97.2" y="28.6">8</text>
<text x="267.7" y="28.6">2</text>
<text x="283.3" y="29.9" transform="rotate(-90 283.3 29.9)">GND</text>
<text x="294.7" y="28.6">39</text>
<text x="361.2" y="26.8">1</text>
<text x="364.7" y="28.6">ADDR</text>
<text x="391.2" y="28.6">SCL</text>
<text x="398.8" y="26.8">10</text>
<text x="267.7" y="35.7">4</text>
<text x="267.7" y="32.1">3</text>
<text x="271.2" y="33.9">EN</text>
<text x="271.2" y="30.4">3V3</text>
<text x="287.4" y="30.4">IO1</text>
<text x="287.4" y="33.9">IO2</text>
<text x="294.7" y="32.1">38</text>
<text x="294.7" y="35.7">37</text>
<text x="361.2" y="30.4">2</text>
<text x="364.7" y="32.1">ALERT/RDY</text>
<text x="390.6" y="32.1">SDA</text>
<text x="398.8" y="30.4">9</text>
<text x="160.1" y="41">1</text>
<text x="187.1" y="41">8</text>
<text x="267.7" y="39.2">5</text>
<text x="271.2" y="41">IO5</text>
<text x="271.2" y="37.4">IO4</text>
<text x="284.4" y="41">RXD0</text>
<text x="284.7" y="37.4">TXD0</text>
<text x="294.7" y="39.2">36</text>
<text x="361.2" y="37.4">4</text>
<text x="361.2" y="41">5</text>
<text x="364.7" y="39.2">AIN0</text>
<text x="389.4" y="39.2">AIN3</text>
<text x="398.8" y="41">6</text>
<text x="398.8" y="37.4">7</text>
<text x="70.1" y="46.2">4</text>
<text x="90.1" y="46.2">5</text>
<text x="160.1" y="44.5">2</text>
<text x="163.6" y="42.7">RG</text>
<text x="163.6" y="46.2">VIN-</text>
<text x="181" y="42.7">RG</text>
<text x="267.7" y="46.2">7</text>
<text x="267.7" y="42.7">6</text>
<text x="271.2" y="44.5">IO6</text>
<text x="285.4" y="44.5">IO42</text>
<text x="294.7" y="42.7">35</text>
<text x="294.7" y="46.2">34</text>
<text x="364.7" y="42.7">AIN1</text>
<text x="389.4" y="42.7">AIN2</text>
<text x="70.1" y="53.3">2</text>
<text x="70.1" y="49.8">3</text>
<text x="90.1" y="49.8">6</text>
<text x="90.1" y="53.3">7</text>
<text x="160.1" y="48">3</text>
<text x="163.6" y="49.8">VIN+</text>
<text x="176.7" y="49.8">VOUT</text>
<text x="179.6" y="53.3">REF</text>
<text x="187.1" y="51.5">5</text>
<text x="187.1" y="48">6</text>
<text x="267.7" y="53.3">9</text>
<text x="267.7" y="49.8">8</text>
<text x="271.2" y="51.5">IO15</text>
<text x="271.2" y="48">IO7</text>
<text x="285.4" y="48">IO41</text>
<text x="285.4" y="51.5">IO40</text>
<text x="294.7" y="49.8">33</text>
<text x="294.7" y="53.3">32</text>
<text x="70.1" y="56.5">1</text>
<text x="90.1" y="56.8">8</text>
<text x="265.7" y="56.8">10</text>
<text x="271.2" y="58.6">IO17</text>
<text x="271.2" y="55.1">IO16</text>
<text x="285.4" y="55.1">IO39</text>
<text x="285.4" y="58.6">IO38</text>
<text x="294.7" y="56.8">31</text>
<text x="265.7" y="63.9">12</text>
<text x="265.7" y="60.4">11</text>
<text x="271.2" y="65.7">IO8</text>
<text x="271.2" y="62.1">IO18</text>
<text x="285.4" y="62.1">IO37</text>
<text x="285.4" y="65.7">IO36</text>
<text x="294.7" y="60.4">30</text>
<text x="294.7" y="63.9">29</text>
<text x="265.7" y="70.9">14</text>
<text x="265.7" y="67.4">13</text>
<text x="271.2" y="69.2">IO19</text>
<text x="285.4" y="69.2">IO35</text>
<text x="294.7" y="67.4">28</text>
<text x="294.7" y="70.9">27</text>
<text x="160.1" y="78">1</text>
<text x="187.1" y="78">8</text>
<text x="265.7" y="78">16</text>
<text x="265.7" y="74.5">15</text>
<text x="271.2" y="76.2">IO3</text>
<text x="271.2" y="72.7">IO20</text>
<text x="285.4" y="76.2">IO45</text>
<text x="287.4" y="72.7">IO0</text>
<text x="294.7" y="74.5">26</text>
<text x="294.7" y="78">25</text>
<text x="160.1" y="81.5">2</text>
<text x="163.6" y="79.8">RG</text>
<text x="163.6" y="83.3">VIN-</text>
<text x="181" y="79.8">RG</text>
<text x="265.7" y="81.5">17</text>
<text x="271.2" y="83.3">IO9</text>
<text x="271.2" y="79.8">IO46</text>
<text x="285.4" y="79.8">IO34</text>
<text x="285.4" y="83.3">IO33</text>
<text x="294.7" y="81.5">24</text>
<text x="160.1" y="85.1">3</text>
<text x="163.6" y="86.8">VIN+</text>
<text x="176.7" y="86.8">VOUT</text>
<text x="187.1" y="88.6">5</text>
<text x="187.1" y="85.1">6</text>
<text x="265.7" y="88.6">19</text>
<text x="265.7" y="85.1">18</text>
<text x="271.2" y="86.8">IO10</text>
<text x="285.4" y="86.8">IO21</text>
<text x="294.7" y="85.1">23</text>
<text x="294.7" y="88.6">22</text>
<text x="179.6" y="90.3">REF</text>
<text x="265.7" y="92.1">20</text>
<text x="271.2" y="93.9">IO12</text>
<text x="271.2" y="90.3">IO11</text>
<text x="285.4" y="90.3">IO14</text>
<text x="285.4" y="93.9">IO13</text>
<text x="294.7" y="92.1">21</text>
<text x="34.8" y="113.3">1</text>
<text x="301.6" y="113.6">TP4056</text>
<text x="34.8" y="116.8">2</text>
<text x="38.3" y="118.6">B</text>
<text x="38.3" y="115">A</text>
<text x="193.6" y="115">1</text>
<text x="197.1" y="116.8">B2</text>
<text x="210" y="116.8">S</text>
<text x="213.6" y="115">6</text>
<text x="301.6" y="117.2">HW-107</text>
<text x="51.4" y="122.1">Y</text>
<text x="54.9" y="120.3">4</text>
<text x="114.4" y="120.3">1</text>
<text x="114.4" y="123.9">2</text>
<text x="118.9" y="121.7">A0#</text>
<text x="118.9" y="125.3">B0</text>
<text x="131.9" y="125.3">A2#</text>
<text x="132" y="121.7">VCC</text>
<text x="141.1" y="123.9">13</text>
<text x="141.1" y="120.3">14</text>
<text x="193.6" y="122.1">3</text>
<text x="197.1" y="123.9">B1</text>
<text x="210" y="123.9">A</text>
<text x="213.6" y="122.1">4</text>
<text x="357.6" y="120.3">1</text>
<text x="361.1" y="122.1">IN</text>
<text x="369.4" y="122.1">OUT</text>
<text x="377.6" y="120.3">5</text>
<text x="114.4" y="127.4">3</text>
<text x="114.4" y="130.9">4</text>
<text x="118.9" y="128.8">O0</text>
<text x="134.5" y="128.8">B2</text>
<text x="141.1" y="130.9">11</text>
<text x="141.1" y="127.4">12</text>
<text x="357.6" y="127.4">3</text>
<text x="361.1" y="129.2">EN</text>
<text x="371.6" y="129.2">NC</text>
<text x="377.6" y="127.4">4</text>
<text x="114.4" y="134.4">5</text>
<text x="114.4" y="138">6</text>
<text x="118.9" y="132.3">A1#</text>
<text x="118.9" y="135.9">B1</text>
<text x="131.9" y="135.9">A3#</text>
<text x="134.1" y="132.3">O2</text>
<text x="141.1" y="138">9</text>
<text x="141.1" y="134.4">10</text>
<text x="40.1" y="139.7">1</text>
<text x="43.6" y="141.5">B2</text>
<text x="56.5" y="141.5">S</text>
<text x="60.1" y="139.7">6</text>
<text x="114.4" y="141.5">7</text>
<text x="118.9" y="139.4">O1</text>
<text x="118.9" y="142.9">GND</text>
<text x="134.1" y="142.9">O3</text>
<text x="134.5" y="139.4">B3</text>
<text x="141.1" y="141.5">8</text>
<text x="40.1" y="146.8">3</text>
<text x="43.6" y="148.6">B1</text>
<text x="56.5" y="148.6">A</text>
<text x="60.1" y="146.8">4</text>
<text x="241.2" y="145">1</text>
<text x="241.2" y="152.1">3</text>
<text x="257.7" y="152.1">4</text>
<text x="352.2" y="155.6">2</text>
<text x="379.6" y="155.6">1</text>
<text x="357.4" y="157">IN</text>
<text x="369.6" y="157">OUT</text>
<text x="352.2" y="166.2">3</text>
<text x="352.2" y="162.7">5</text>
<text x="357.4" y="167.6">CFLY-</text>
<text x="357.4" y="164.1">CFLY+</text>
<text x="116" y="171.5">1</text>
<text x="119.5" y="173.2">NC</text>
<text x="116" y="175">2</text>
<text x="119.5" y="176.8">A</text>
<text x="136" y="178.5">4</text>
<text x="132.6" y="180.3">Y</text>
<text x="70.1" y="208.5">1</text>
<text x="70.1" y="215.6">3</text>
<text x="73.6" y="210.3">OUT</text>
<text x="93.7" y="215.6">4</text>
<text x="73.6" y="217.3">IN+</text>
<text x="87" y="217.3">IN-</text>
<text x="73.7" y="250.9">1</text>
<text x="73.7" y="257.9">3</text>
<text x="77.2" y="252.6">OUT</text>
<text x="97.2" y="257.9">4</text>
<text x="77.2" y="259.7">IN+</text>
<text x="90.6" y="259.7">IN-</text>
</g>
<g font-size="3.2">
<text x="267.7" y="25.1">1</text>
<text x="271.2" y="26.8">GND</text>
<text x="286" y="26.8">GND</text>
<text x="294.7" y="25.1">40</text>
<text x="42.5" y="32.1">1</text>
<text x="42.5" y="35.7">2</text>
<text x="361.2" y="33.9">3</text>
<text x="364.7" y="35.7">GND</text>
<text x="160.1" y="51.5">4</text>
<text x="163.6" y="53.3">V-</text>
<text x="366.9" y="72.4">1</text>
<text x="366.9" y="75.9">3</text>
<text x="375.5" y="72.4">2</text>
<text x="375.5" y="75.9">4</text>
<text x="366.9" y="79.4">5</text>
<text x="375.5" y="79.4">6</text>
<text x="160.1" y="88.6">4</text>
<text x="163.6" y="90.3">V-</text>
<text x="193.6" y="118.6">2</text>
<text x="34.8" y="120.3">3</text>
<text x="38.3" y="122.1">GND</text>
<text x="197.1" y="120.3">GND VCC</text>
<text x="357.6" y="123.9">2</text>
<text x="361.1" y="125.6">GND</text>
<text x="40.1" y="143.3">2</text>
<text x="43.6" y="145">GND VCC</text>
<text x="241.2" y="148.6">2</text>
<text x="116" y="178.5">3</text>
<text x="366.5" y="177.7" transform="rotate(-90 366.5 177.7)">4</text>
<text x="119.5" y="180.3">GND</text>
<text x="70.1" y="212.1">2</text>
<text x="73.6" y="213.8">GND</text>
<text x="73.7" y="254.4">2</text>
<text x="77.2" y="256.2">GND</text>
</g>
<g font-size="3.2" fill="#f00">
<text x="390.3" y="35.7">VDD</text>
<text x="398.8" y="33.9">8</text>
<text x="180.9" y="46.2">V+</text>
<text x="187.1" y="44.5">7</text>
<text x="180.9" y="83.3">V+</text>
<text x="187.1" y="81.5">7</text>
<text x="54.9" y="113.3">5</text>
<text x="46.8" y="115">VCC</text>
<text x="213.6" y="118.6">5</text>
<text x="60.1" y="143.3">5</text>
<text x="257.7" y="145">5</text>
<text x="127.9" y="173.2">VCC</text>
<text x="136" y="171.5">5</text>
<text x="93.7" y="208.5">6</text>
<text x="85.6" y="213.8">VCC</text>
<text x="85.6" y="210.3">VCC</text>
<text x="93.7" y="212.1">5</text>
<text x="97.2" y="250.9">6</text>
<text x="89.1" y="256.2">VCC</text>
<text x="89.1" y="252.6">VCC</text>
<text x="97.2" y="254.4">5</text>
</g>
<g font-size="2.5" fill="#00f">
<text x="291.2" y="120.3">5</text>
<text x="291.2" y="123.9">6</text>
<text x="298.8" y="121.7">VCC</text>
<text x="298.8" y="125.3">GND</text>
<text x="307.7" y="121.7">OUT+</text>
<text x="321" y="120.3">4</text>
<text x="291.2" y="130.9">2</text>
<text x="291.2" y="127.4">3</text>
<text x="298.8" y="128.8">Batt+</text>
<text x="321" y="130.9">1</text>
<text x="298.8" y="132.3">Batt-</text>
<text x="308.6" y="132.3">OUT-</text>
<text x="391.6" y="283">JUAN ROMERO -VALERIA SARMIENTO</text>
</g>
</svg>
